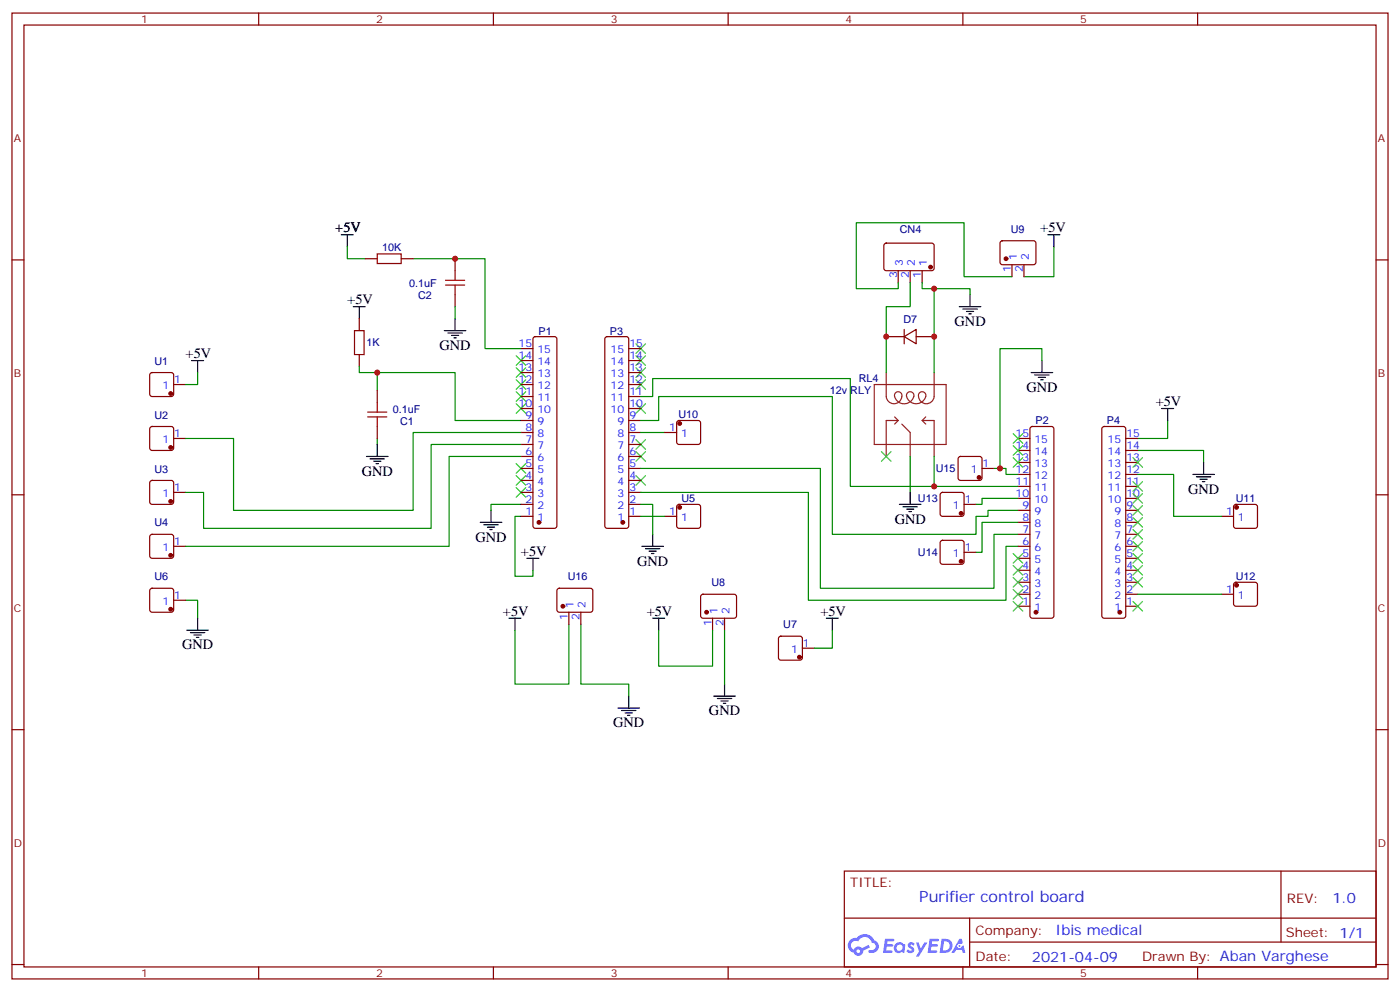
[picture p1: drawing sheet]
<svg xmlns="http://www.w3.org/2000/svg" width="412mm" height="292mm" viewBox="0 0 412 292" stroke-linecap="round" stroke-linejoin="round" font-family="sans-serif">
<g fill="none" stroke="#870000" stroke-width=".35">
<path d="M3.5 3.8h405.4v284.4h-405.4zM7.1 7.4h398.2v277.3h-398.2zM76.2 3.8v3.6M145.3 3.8v3.6M214.5 3.8v3.6M283.6 3.8v3.6M352.8 3.8v3.6M3.5 76.5h3.6M405.3 76.5h3.6M3.5 145.7h3.6M405.3 145.7h3.6M3.5 214.8h3.6"/>
<path d="M405.3 214.8h3.6M248.7 256.4h156.6v28.3h-156.6zM377.3 256.5v20.8M248.7 270.3h156.5M285.6 277.3h119.6M285.6 270.3v14.1M3.5 284h3.6M76.2 284.7v3.5M145.3 284.7v3.5M214.5 284.7v3.5M283.6 284.7v3.5M352.8 284.7v3.5"/>
<path d="M405.3 284h3.6"/>
</g>
<g fill="#5487ff">
<path d="M267.7 277.6a1.22 1.22 0 0 1 1.7 .3l-.4 .6a.47 .47 0 0 0-.3-.5 .47 .47 0 0 0-.5 .2l.1 .3a1.14 1.14 0 0 1 .8 1.7 1.14 1.14 0 0 1-1.9 0l-.2-.2 .5-.5 .7 .4a.29 .29 0 0 0 .3-.3 .29 .29 0 0 0-.2-.3 1.04 1.04 0 0 1-.6-1.7z"/>
<path d="M260.7 276.4h2.4l.3 .1-.2 .5-1.8 .1-.1 .9h1.5l.3 .3-.3 .4h-1.6l-.2 1.1h1.7l.2 .4-.2 .3h-2.6z"/>
<path d="M273.8 276.4h2.4l.3 .1-.1 .5-1.8 .1-.2 .9h1.6l.3 .3-.4 .4h-1.6l-.1 1.1h1.7l.2 .4-.2 .3h-2.6z"/>
<path d="M282.6 276.4h.7l.3 1.2-.6 .3a.69 .69 0 0 0-1 .3 .69 .69 0 0 0 .4 1 .69 .69 0 0 0 .9-.6l.5-.3 .6 2.2h-.8l-.2-.9h-1.8l-.5 .9h-.8z"/>
<path d="M269.8 277.4h.8l.6 1.9 1.1-1.9h.9l-2.6 4.2h-.8l.9-1.5z"/>
<path d="M277.4 276.4l-.6 4.1h1.3a2.11 2.11 0 0 0 2.5-2.1 2.11 2.11 0 0 0-2.5-2zM278.1 277.1a1.39 1.39 0 0 1 1.7 1.4 1.39 1.39 0 0 1-1.8 1.3h-.3z"/>
<path d="M263.7 278a1.54 1.54 0 0 0-.1 2.1 1.54 1.54 0 0 0 2.2 .2l.6 .2 .3-2.3-.2-.2-.4-.1a1.49 1.49 0 0 0-2.4 .1zM264 279a.94 .94 0 0 1 1.8 0 .94 .94 0 0 1-1.8 0z"/>
<path d="M250.4 276.7a2.18 2.18 0 0 0 1.1 3.8 1.44 1.44 0 0 0 1.6 .9 1.44 1.44 0 0 0 1.2-1.5l2-1-.5-.7-1.9 .9a1.47 1.47 0 0 0-2.4 .5 1.39 1.39 0 0 1-.7-2 1.39 1.39 0 0 1 2-.5 2.12 2.12 0 0 1 2.2-1.3 2.12 2.12 0 0 1 1.9 1.7 1.14 1.14 0 0 1 1.1 1.4 1.14 1.14 0 0 1-1.7 .8 .43 .43 0 0 0-.5 .3 .43 .43 0 0 0 .4 .5 1.98 1.98 0 0 0 2.5-1.2 1.98 1.98 0 0 0-1.2-2.5 3.1 3.1 0 0 0-5.3-.7l-.9 .1zM252.3 280a.55 .55 0 0 1 1.1 0 .55 .55 0 0 1-1.1 0z"/>
<circle cx="282.6" cy="278.5" r=".26"/>
</g>
<g fill="none" stroke="#008700" stroke-width=".35">
<path d="M102.3 72.6v3.6h5.3M121.7 76.2h21.2v26.4h10.6M310.4 72.6v8.9h-8.8M134.1 90.3v3.5M268.1 83.2v7.1h-7v19.4M271.6 83.2v1.8h14.2v1.7M275.2 85v24.7M298.1 81.5h-14.1v-15.9h-31.8v19.4h12.4v-1.8M58.2 109.7v3.5h-3.5M105.8 107.9v1.8h28.3v14.1h19.4M111.1 109.7v5.3M188.7 116.7h3.6v-5.3h58.2v31.8h24.7"/>
<path d="M306.9 106.2v-3.6h-12.3v35.3M111.1 129.1v1.7M153.5 134.4h-21.2v26.4h-77.6M153.5 130.8h-26.5v24.7h-67v-10.5h-5.3M153.5 127.3h-31.8v22.9h-52.9v-21.1h-14.1M188.7 137.9h53v35.3h51.1v-15.9h7.1M188.7 123.8h5.3v-7.1h51.2v40.6h42.3v-5.3h3.5v-1.8h8.9M188.7 127.3h7.1M268.1 134.4v10.6M275.2 134.4v8.8h24.7M292.8 137.9h3.5v1.8h3.6M335.1 132.6h19.4v3.5"/>
<path d="M335.1 139.7h10.6v12.3h14.1M344 123.8v5.3h-8.9M153.5 148.5h-8.9v1.7M153.5 152h-1.8v17.7h5.3v-1.8M188.7 145h49.4v31.7h58.2v-15.9h3.6M188.7 148.5h3.6v8.8M188.7 152h7.1M299.9 146.7h-10.6v1.8h-1.8M299.9 153.8h-10.6v8.8h-1.8M54.7 176.7h3.5v5.3M335.1 174.9h24.7M167.6 183.8v17.6h-15.9v-15.9"/>
<path d="M171.1 183.8v17.6h14.1v3.5M194 185.5v10.6h15.9v-10.6M213.4 185.5v15.9M245.2 185.5v5.3h-5.3"/>
</g>
<g fill="none" stroke="#000" stroke-width=".35">
<path d="M100.5 69.1h3.6M102.3 69.1v3.5M308.7 69.1h3.5M310.4 69.1v3.5M104.1 90.3h3.5M105.8 90.3v3.5M130.9 97.3h6.3M131.9 98h4.3M133 98.7h2.1M133.7 99.4h.7M134.1 93.8v3.5M282.6 90.3h6.3"/>
<path d="M283.6 91h4.3M284.7 91.7h2.1M285.4 92.4h.7M285.8 86.7v3.6M56.4 106.2h3.6M58.2 106.2v3.5M303.7 109.7h6.4M304.8 110.4h4.2M305.9 111.1h2.1M306.6 111.8h.7M306.9 106.2v3.5M107.9 134.4h6.4"/>
<path d="M109 135.1h4.2M110.1 135.8h2.1M110.8 136.5h.7M111.1 130.8v3.6M342.2 120.3h3.5M344 120.3v3.5M351.4 139.7h6.3M354.5 136.1v3.6M141.5 153.8h6.3M142.5 154.5h4.3M143.6 155.2h2.1M144.3 155.9h.7"/>
<path d="M144.6 150.2v3.6M192.3 157.3v3.5M264.9 148.5h6.4M266 149.2h4.2M267.1 149.9h2.1M267.8 150.6h.7M268.1 145v3.5M352.4 140.4h4.3M353.5 141.1h2.1M354.2 141.8h.7M155.2 164.4h3.5M157 164.4v3.5"/>
<path d="M189.1 160.8h6.3M190.1 161.5h4.3M191.2 162.2h2.1M191.9 162.9h.7M55 185.5h6.4M56.1 186.2h4.2M57.1 186.9h2.2M57.9 187.6h.7M58.2 182v3.5M149.9 182h3.6M151.7 182v3.5M192.3 182h3.5"/>
<path d="M194 182v3.5M243.4 182h3.5M245.2 182v3.5M182 208.5h6.4M183.1 209.2h4.2M184.1 209.9h2.2M184.9 210.6h.7M185.2 204.9v3.6M210.3 204.9h6.3M211.3 205.6h4.2M212.4 206.3h2.1M213.1 207h.7"/>
<path d="M213.4 201.4v3.5"/>
</g>
<g fill="none" stroke="#3c3" stroke-width=".35">
<path d="M152 118.9l2.9 2.8M152 115.3l2.9 2.8M152 111.8l2.9 2.8M152 108.3l2.9 2.8M152 104.7l2.9 2.9M154.9 118.9l-2.9 2.8M154.9 115.3l-2.9 2.8M154.9 111.8l-2.9 2.8M154.9 108.3l-2.9 2.8M154.9 104.7l-2.9 2.9M187.3 101.2l2.8 2.8M187.3 104.7l2.8 2.9"/>
<path d="M187.3 108.3l2.8 2.8M187.3 111.8l2.8 2.8M187.3 118.9l2.8 2.8M190.1 101.2l-2.8 2.8M190.1 104.7l-2.8 2.9M190.1 108.3l-2.8 2.8M190.1 111.8l-2.8 2.8M190.1 118.9l-2.8 2.8M152 136.5l2.9 2.8M154.9 136.5l-2.9 2.8M187.3 129.4l2.8 2.9M187.3 133l2.8 2.8"/>
<path d="M190.1 129.4l-2.8 2.9M190.1 133l-2.8 2.8M259.6 133l2.9 2.8M262.5 133l-2.9 2.8M298.4 127.7l2.9 2.8M298.4 131.2l2.9 2.8M298.4 134.7l2.9 2.8M301.3 127.7l-2.9 2.8M301.3 131.2l-2.9 2.8M301.3 134.7l-2.9 2.8M333.7 134.7l2.8 2.8M336.5 134.7l-2.8 2.8"/>
<path d="M152 143.5l2.9 2.9M152 140l2.9 2.8M154.9 143.5l-2.9 2.9M154.9 140l-2.9 2.8M187.3 140l2.8 2.8M190.1 140l-2.8 2.8M333.7 159.4l2.8 2.8M333.7 155.9l2.8 2.8M333.7 152.4l2.8 2.8M333.7 148.8l2.8 2.9M333.7 145.3l2.8 2.8M333.7 141.8l2.8 2.8"/>
<path d="M336.5 141.8l-2.8 2.8M336.5 159.4l-2.8 2.8M336.5 155.9l-2.8 2.8M336.5 152.4l-2.8 2.8M336.5 148.8l-2.8 2.9M336.5 145.3l-2.8 2.8M298.4 162.9l2.9 2.9M298.4 170l2.9 2.8M298.4 173.5l2.9 2.9M298.4 177.1l2.9 2.8M298.4 166.5l2.9 2.8M301.3 162.9l-2.9 2.9"/>
<path d="M301.3 170l-2.9 2.8M301.3 173.5l-2.9 2.9M301.3 177.1l-2.9 2.8M301.3 166.5l-2.9 2.8M333.7 177.1l2.8 2.8M333.7 170l2.8 2.8M333.7 166.5l2.8 2.8M333.7 162.9l2.8 2.9M336.5 177.1l-2.8 2.8M336.5 170l-2.8 2.8M336.5 166.5l-2.8 2.8M336.5 162.9l-2.8 2.9"/>
</g>
<path d="M111.1 74.8h7.1v2.8h-7.1zM134.1 79.7v2.8M104.4 97.3h2.8v7.1h-2.8zM131.2 82.5h5.7M131.2 83.9h5.7M134.1 83.9v2.8M111.1 118.5v2.8M108.3 121.3h5.6M108.3 122.7h5.6M111.1 122.7v2.9" fill="none" stroke="#a10000" stroke-width=".35"/>
<g fill="none" stroke="#870000" stroke-width=".35">
<path d="M107.6 76.2h3.5M118.2 76.2h3.5M134.1 76.2v3.5M260.6 71.8l.5-.2h13.6l.5 .7-.1 7-.6 .4-13.7-.1-.5-.6v-6.7zM264.6 79.7v3.5M268.1 79.7v3.5M271.6 79.7v3.5M294.8 71.1l.5-.2h9.4l.5 .7-.1 5.9-.7 .4h-9.4l-.4-.7v-5.6zM298.1 77.9v3.6M301.6 77.9v3.6M105.8 93.8v3.5M134.1 86.7v3.6"/>
<path d="M157.2 99.3l.5-.2h5.6l.5 .2 .2 .5v55l-.2 .5-.5 .2h-5.6l-.5-.2-.2-.5v-55zM178.4 99.3l.5-.2h5.6l.5 .2 .2 .5v55l-.2 .5-.5 .2h-5.6l-.5-.2-.2-.5v-55zM261.1 99.1h5.2M266.3 99.1l3.6-2.1v4.2zM266.3 97v4.2M269.9 99.1h5.3M44.3 109.9l.5-.2h5.6l.5 .2 .3 .5v5.6l-.3 .5-.5 .2h-5.6l-.5-.2-.2-.5v-5.6zM51.2 113.2h3.5M105.8 104.4v3.5M111.1 115v3.5M153.5 116.7h3.5M153.5 113.2h3.5"/>
<path d="M153.5 109.7h3.5M153.5 106.2h3.5M153.5 102.6h3.5M185.2 116.7h3.5M185.2 113.2h3.5M185.2 109.7h3.5M185.2 106.2h3.5M185.2 102.6h3.5M44.3 125.8l.5-.2h5.6l.5 .2 .3 .5v5.6l-.3 .5-.5 .2h-5.6l-.5-.2-.2-.5v-5.6zM51.2 129.1h3.5M111.1 125.6v3.5M153.5 137.9h3.5"/>
<path d="M153.5 134.4h3.5M153.5 130.8h3.5M153.5 127.3h3.5M153.5 123.8h3.5M153.5 120.3h3.5M185.2 137.9h3.5M185.2 134.4h3.5M185.2 130.8h3.5M185.2 127.3h3.5M185.2 123.8h3.5M185.2 120.3h3.5M195.8 127.3h3.5"/>
<path d="M199.6 124l.4-.2h5.7l.5 .2 .2 .5v5.6l-.3 .5-.4 .2h-5.7l-.5-.2-.2-.5v-5.6zM282.5 134.6l.4-.2h5.7l.5 .2 .2 .5v5.6l-.3 .5-.4 .2h-5.7l-.5-.2-.2-.5v-5.6zM289.3 137.9h3.5M299.9 129.1h3.5M299.9 139.7h3.5M299.9 136.1h3.5M299.9 132.6h3.5M303.6 125.8l.5-.2h5.6l.5 .2 .2 .5v55l-.2 .5-.5 .2h-5.6l-.5-.2-.2-.5v-55zM324.8 125.8l.5-.2h5.6l.5 .2 .2 .5v55l-.2 .5-.5 .2h-5.6l-.5-.2-.2-.5v-55zM331.6 129.1h3.5M331.6 139.7h3.5M331.6 136.1h3.5"/>
<path d="M331.6 132.6h3.5M44.3 157.5l.5-.2h5.6l.5 .2 .3 .5v5.7l-.3 .5-.5 .2h-5.6l-.5-.3-.2-.4v-5.7zM44.3 141.6l.5-.2h5.6l.5 .2 .3 .5v5.7l-.3 .5-.5 .2h-5.6l-.5-.3-.2-.4v-5.7zM51.2 145h3.5M153.5 152h3.5M153.5 148.5h3.5M153.5 145h3.5M153.5 141.4h3.5M185.2 152h3.5M185.2 148.5h3.5M185.2 145h3.5M185.2 141.4h3.5"/>
<path d="M195.8 152h3.5M199.6 148.7l.4-.2h5.7l.5 .2 .2 .5v5.6l-.3 .5-.4 .2h-5.7l-.5-.2-.2-.5v-5.6zM277.2 145.2l.4-.2h5.7l.5 .2 .2 .5v5.6l-.2 .5-.5 .2h-5.7l-.5-.2-.2-.5v-5.6zM277.2 159.3l.4-.2h5.7l.5 .2 .2 .5v5.6l-.2 .5-.5 .2h-5.7l-.5-.2-.2-.5v-5.6zM284 148.5h3.5M299.9 157.3h3.5M299.9 153.8h3.5M299.9 150.2h3.5M299.9 146.7h3.5M299.9 143.2h3.5M331.6 157.3h3.5M331.6 153.8h3.5"/>
<path d="M331.6 150.2h3.5M331.6 146.7h3.5M331.6 143.2h3.5M359.8 152h3.6M363.6 148.7l.5-.2h5.6l.5 .2 .2 .5v5.6l-.2 .5-.5 .2h-5.6l-.5-.2-.2-.5v-5.6zM44.3 173.4l.5-.2h5.6l.5 .2 .3 .5v5.6l-.3 .5-.5 .2h-5.6l-.5-.2-.2-.5v-5.6zM51.2 160.8h3.5M51.2 176.7h3.5M164.3 173.4l.4-.2h9.5l.4 .7v5.9l-.7 .4h-9.4l-.5-.7v-5.6zM206.6 175.1l.5-.2 9.4 .1 .5 .6-.1 6-.6 .4-9.5-.1-.4-.6v-5.7zM284 162.6h3.5M299.9 160.8h3.5"/>
<path d="M299.9 178.5h3.5M299.9 174.9h3.5M299.9 171.4h3.5M299.9 167.9h3.5M299.9 164.4h3.5M331.6 160.8h3.5M331.6 178.5h3.5M331.6 174.9h3.5M331.6 171.4h3.5M331.6 167.9h3.5M331.6 164.4h3.5M359.8 174.9h3.6"/>
<path d="M363.6 171.6l.5-.2h5.6l.5 .2 .2 .5v5.7l-.2 .5-.5 .2h-5.6l-.5-.3-.2-.4v-5.7zM167.6 180.2v3.6M171.1 180.2v3.6M209.9 182v3.5M213.4 182v3.5M229.5 187.5l.5-.2h5.7l.5 .2 .2 .5v5.6l-.3 .5-.4 .2h-5.7l-.5-.2-.2-.5v-5.6zM236.4 190.8h3.5"/>
</g>
<g fill="#870000" stroke="#870000" stroke-width=".35">
<circle cx="183.4" cy="153.8" r=".53"/>
<circle cx="158.7" cy="153.8" r=".53"/>
<circle cx="235.5" cy="193.5" r=".53"/>
<circle cx="208.1" cy="180.2" r=".53"/>
<circle cx="200.2" cy="149.4" r=".53"/>
<circle cx="50.3" cy="163.5" r=".53"/>
<circle cx="50.3" cy="147.6" r=".53"/>
<circle cx="50.3" cy="131.7" r=".53"/>
<circle cx="50.3" cy="115.9" r=".53"/>
<circle cx="50.3" cy="179.4" r=".53"/>
<circle cx="329.8" cy="180.2" r=".53"/>
<circle cx="305.2" cy="180.2" r=".53"/>
<circle cx="296.3" cy="76.2" r=".53"/>
<circle cx="274.1" cy="78.6" r=".53"/>
<circle cx="200.2" cy="124.7" r=".53"/>
<circle cx="364.2" cy="149.4" r=".53"/>
<circle cx="364.2" cy="172.3" r=".53"/>
<circle cx="283.1" cy="151.1" r=".53"/>
<circle cx="283.1" cy="165.2" r=".53"/>
<circle cx="288.4" cy="140.5" r=".53"/>
<circle cx="165.8" cy="178.5" r=".53"/>
</g>
<path d="M257.5 113.2h21.2v17.6h-21.2zM261.1 109.7v7a2.29 2.29 0 0 0 2.7 2.1 2.29 2.29 0 0 0 1.7-3 1.14 1.14 0 0 0-1.6-.2 1.14 1.14 0 0 0-.2 1.6 2.86 2.86 0 0 0 3.2 1.6 2.86 2.86 0 0 0 2.3-2.7 1.13 1.13 0 0 0-1.7-.6 1.13 1.13 0 0 0-.3 1.7 2.87 2.87 0 0 0 3.2 1.6 2.87 2.87 0 0 0 2.3-2.7 1.1 1.1 0 0 0-1.4-.7 1.1 1.1 0 0 0-.7 1.3 2.3 2.3 0 0 0 2.3 2.2 2.3 2.3 0 0 0 2.3-2.2v-7M263.5 122.7l1.1 1.1M264.6 123.8h-3.5v10.6M264.6 123.8l-1.1 1M265.6 124.8l2.5 2.5v7.1M271.6 123.8h3.6v10.6M271.6 123.8l1.1 1M272.7 122.7l-1.1 1.1" fill="none" stroke="#8c2424" stroke-width=".35"/>
<g fill="#c00">
<circle cx="111.1" cy="109.7" r=".88"/>
<circle cx="134.1" cy="76.2" r=".88"/>
<circle cx="275.2" cy="85" r=".88"/>
<circle cx="275.2" cy="99.1" r=".88"/>
<circle cx="261.1" cy="99.1" r=".88"/>
<circle cx="294.6" cy="137.9" r=".88"/>
<circle cx="275.2" cy="143.2" r=".88"/>
</g>
<text font-size="4.6" fill="#00f" x="270.8" y="265.5">Purifier control board</text>
<g font-size="4.2">
<text x="98.8" y="68.4">+5V</text>
<text x="306.4" y="68.4">+5V</text>
<text x="102.3" y="89.6">+5V</text>
<text x="281.2" y="95.9">GND</text>
<text x="54.7" y="105.4">+5V</text>
<text x="129.5" y="103">GND</text>
<text x="302.4" y="115.3">GND</text>
<text x="340.4" y="119.6">+5V</text>
<text x="106.5" y="140">GND</text>
<text x="350" y="145.3">GND</text>
<text x="263.6" y="154.1">GND</text>
<text x="140.1" y="159.4">GND</text>
<text x="153.5" y="163.7">+5V</text>
<text x="187.7" y="166.5">GND</text>
<text x="148.2" y="181.3">+5V</text>
<text x="190.5" y="181.3">+5V</text>
<text x="241.7" y="181.3">+5V</text>
<text x="53.6" y="191.2">GND</text>
<text x="180.6" y="214.1">GND</text>
<text x="208.8" y="210.6">GND</text>
</g>
<g font-size="4.2" fill="#00f">
<text x="392.5" y="265.7">1.0</text>
<text x="310.9" y="275.3">Ibis medical</text>
<text x="304" y="283.1">2021-04-09</text>
</g>
<g font-size="3.9" fill="#800">
<text x="250.5" y="261">TITLE:</text>
<text x="379.1" y="265.7">REV:</text>
<text x="287.4" y="275.2">Company:</text>
<text x="378.7" y="275.8">Sheet: 1/1</text>
<text x="287.4" y="282.9">Date:</text>
<text x="336.4" y="283">Drawn By: Aban Varghese</text>
</g>
<g font-size="3.2" fill="#800">
<text x="41.6" y="6.8">1</text>
<text x="110.8" y="6.8">2</text>
<text x="179.9" y="6.8">3</text>
<text x="249.1" y="6.8">4</text>
<text x="318.2" y="6.8">5</text>
<text x="4.1" y="41.9">A</text>
<text x="405.9" y="41.9">A</text>
<text x="4.1" y="111.1">B</text>
<text x="405.9" y="111.1">B</text>
<text x="4.1" y="180.2">C</text>
<text x="405.9" y="180.2">C</text>
<text x="4.1" y="249.4">D</text>
<text x="405.9" y="249.4">D</text>
<text x="41.6" y="287.7">1</text>
<text x="110.8" y="287.7">2</text>
<text x="179.9" y="287.7">3</text>
<text x="249.1" y="287.7">4</text>
<text x="318.2" y="287.7">5</text>
</g>
<g font-size="3.2" fill="#000080">
<text x="265.1" y="68.5">CN4</text>
<text x="297.8" y="68.6">U9</text>
<text x="112.6" y="73.8">10K</text>
<text x="120.6" y="84.4">0.1uF</text>
<text x="123.1" y="88">C2</text>
<text x="266.2" y="95">D7</text>
<text x="108" y="102">1K</text>
<text x="158.6" y="98.5">P1</text>
<text x="179.7" y="98.5">P3</text>
<text x="45.5" y="107.4">U1</text>
<text x="253" y="112.6">RL4</text>
<text x="244.5" y="116.1">12v RLY</text>
<text x="45.5" y="123.2">U2</text>
<text x="115.7" y="121.5">0.1uF</text>
<text x="117.8" y="125">C1</text>
<text x="199.8" y="123.2">U10</text>
<text x="305" y="124.9">P2</text>
<text x="326.1" y="124.9">P4</text>
<text x="45.5" y="139.1">U3</text>
<text x="275.7" y="139">U15</text>
<text x="200.7" y="147.9">U5</text>
<text x="270.4" y="147.8">U13</text>
<text x="364" y="147.9">U11</text>
<text x="45.5" y="155">U4</text>
<text x="270.4" y="163.7">U14</text>
<text x="45.5" y="170.9">U6</text>
<text x="167.2" y="170.9">U16</text>
<text x="209.6" y="172.6">U8</text>
<text x="364" y="170.9">U12</text>
<text x="230.7" y="185">U7</text>
</g>
<g font-size="3.2" fill="#00f">
<text x="299.5" y="76.6" transform="rotate(-90 299.5 76.6)">1</text>
<text x="303" y="76.6" transform="rotate(-90 303 76.6)">2</text>
<text x="264.2" y="81.9" transform="rotate(-90 264.2 81.9)">3</text>
<text x="266" y="78.4" transform="rotate(-90 266 78.4)">3</text>
<text x="267.8" y="81.9" transform="rotate(-90 267.8 81.9)">2</text>
<text x="269.5" y="78.4" transform="rotate(-90 269.5 78.4)">2</text>
<text x="271.3" y="81.9" transform="rotate(-90 271.3 81.9)">1</text>
<text x="273" y="78.4" transform="rotate(-90 273 78.4)">1</text>
<text x="297.7" y="80.1" transform="rotate(-90 297.7 80.1)">1</text>
<text x="301.3" y="80.1" transform="rotate(-90 301.3 80.1)">2</text>
<text x="152.8" y="105.8">14</text>
<text x="152.8" y="102.3">15</text>
<text x="158.3" y="107.6">14</text>
<text x="158.3" y="104">15</text>
<text x="179.9" y="107.6">14</text>
<text x="179.9" y="104">15</text>
<text x="185.4" y="105.8">14</text>
<text x="185.4" y="102.3">15</text>
<text x="51.3" y="112.9">1</text>
<text x="152.8" y="112.9">12</text>
<text x="152.8" y="109.3">13</text>
<text x="158.3" y="111.1">13</text>
<text x="179.9" y="111.1">13</text>
<text x="185.4" y="112.9">12</text>
<text x="185.4" y="109.3">13</text>
<text x="47.8" y="114.6">1</text>
<text x="152.8" y="119.9">10</text>
<text x="152.8" y="116.4">11</text>
<text x="158.3" y="118.1">11</text>
<text x="158.3" y="114.6">12</text>
<text x="179.9" y="118.1">11</text>
<text x="179.9" y="114.6">12</text>
<text x="185.4" y="119.9">10</text>
<text x="185.4" y="116.4">11</text>
<text x="154.8" y="123.4">9</text>
<text x="158.3" y="125.2">9</text>
<text x="158.3" y="121.7">10</text>
<text x="179.9" y="121.7">10</text>
<text x="181.9" y="125.2">9</text>
<text x="185.4" y="123.4">9</text>
<text x="47.8" y="130.5">1</text>
<text x="51.3" y="128.7">1</text>
<text x="154.8" y="130.5">7</text>
<text x="154.8" y="127">8</text>
<text x="158.3" y="128.7">8</text>
<text x="181.9" y="128.7">8</text>
<text x="185.4" y="130.5">7</text>
<text x="185.4" y="127">8</text>
<text x="197.1" y="127">1</text>
<text x="200.6" y="128.7">1</text>
<text x="299.2" y="128.7">15</text>
<text x="304.7" y="130.5">15</text>
<text x="326.3" y="130.5">15</text>
<text x="331.8" y="128.7">15</text>
<text x="154.8" y="137.5">5</text>
<text x="154.8" y="134">6</text>
<text x="158.3" y="135.8">6</text>
<text x="158.3" y="132.3">7</text>
<text x="181.9" y="135.8">6</text>
<text x="181.9" y="132.3">7</text>
<text x="185.4" y="137.5">5</text>
<text x="185.4" y="134">6</text>
<text x="289.5" y="137.5">1</text>
<text x="299.2" y="135.8">13</text>
<text x="299.2" y="132.3">14</text>
<text x="304.7" y="137.5">13</text>
<text x="304.7" y="134">14</text>
<text x="326.3" y="137.5">13</text>
<text x="326.3" y="134">14</text>
<text x="331.8" y="135.8">13</text>
<text x="331.8" y="132.3">14</text>
<text x="154.8" y="141.1">4</text>
<text x="158.3" y="142.8">4</text>
<text x="158.3" y="139.3">5</text>
<text x="181.9" y="142.8">4</text>
<text x="181.9" y="139.3">5</text>
<text x="185.4" y="141.1">4</text>
<text x="286" y="139.3">1</text>
<text x="299.2" y="142.8">11</text>
<text x="299.2" y="139.3">12</text>
<text x="304.7" y="141.1">12</text>
<text x="326.3" y="141.1">12</text>
<text x="331.8" y="142.8">11</text>
<text x="331.8" y="139.3">12</text>
<text x="47.8" y="146.4">1</text>
<text x="51.3" y="144.6">1</text>
<text x="154.8" y="148.1">2</text>
<text x="154.8" y="144.6">3</text>
<text x="158.3" y="149.9">2</text>
<text x="158.3" y="146.4">3</text>
<text x="181.9" y="149.9">2</text>
<text x="181.9" y="146.4">3</text>
<text x="185.4" y="148.1">2</text>
<text x="185.4" y="144.6">3</text>
<text x="280.7" y="149.9">1</text>
<text x="284.2" y="148.1">1</text>
<text x="299.2" y="146.4">10</text>
<text x="301.2" y="149.9">9</text>
<text x="304.7" y="148.1">10</text>
<text x="304.7" y="144.6">11</text>
<text x="326.3" y="148.1">10</text>
<text x="326.3" y="144.6">11</text>
<text x="331.8" y="149.9">9</text>
<text x="331.8" y="146.4">10</text>
<text x="154.8" y="151.7">1</text>
<text x="158.3" y="153.4">1</text>
<text x="181.9" y="153.4">1</text>
<text x="185.4" y="151.7">1</text>
<text x="197.1" y="151.7">1</text>
<text x="200.6" y="153.4">1</text>
<text x="301.2" y="153.4">8</text>
<text x="304.7" y="155.2">8</text>
<text x="304.7" y="151.7">9</text>
<text x="328.3" y="155.2">8</text>
<text x="328.3" y="151.7">9</text>
<text x="331.8" y="153.4">8</text>
<text x="361.2" y="151.7">1</text>
<text x="364.7" y="153.4">1</text>
<text x="51.3" y="160.5">1</text>
<text x="301.2" y="160.5">6</text>
<text x="301.2" y="157">7</text>
<text x="304.7" y="158.7">7</text>
<text x="328.3" y="158.7">7</text>
<text x="331.8" y="160.5">6</text>
<text x="331.8" y="157">7</text>
<text x="47.8" y="162.2">1</text>
<text x="280.7" y="164">1</text>
<text x="284.2" y="162.2">1</text>
<text x="301.2" y="167.5">4</text>
<text x="301.2" y="164">5</text>
<text x="304.7" y="165.8">5</text>
<text x="304.7" y="162.2">6</text>
<text x="328.3" y="165.8">5</text>
<text x="328.3" y="162.2">6</text>
<text x="331.8" y="167.5">4</text>
<text x="331.8" y="164">5</text>
<text x="301.2" y="171.1">3</text>
<text x="304.7" y="172.8">3</text>
<text x="304.7" y="169.3">4</text>
<text x="328.3" y="172.8">3</text>
<text x="328.3" y="169.3">4</text>
<text x="331.8" y="171.1">3</text>
<text x="47.8" y="178.1">1</text>
<text x="51.3" y="176.4">1</text>
<text x="169" y="178.9" transform="rotate(-90 169 178.9)">1</text>
<text x="172.5" y="178.9" transform="rotate(-90 172.5 178.9)">2</text>
<text x="301.2" y="178.1">1</text>
<text x="301.2" y="174.6">2</text>
<text x="304.7" y="179.9">1</text>
<text x="304.7" y="176.4">2</text>
<text x="328.3" y="179.9">1</text>
<text x="328.3" y="176.4">2</text>
<text x="331.8" y="178.1">1</text>
<text x="331.8" y="174.6">2</text>
<text x="361.2" y="174.6">1</text>
<text x="364.7" y="176.4">1</text>
<text x="167.2" y="182.4" transform="rotate(-90 167.2 182.4)">1</text>
<text x="170.7" y="182.4" transform="rotate(-90 170.7 182.4)">2</text>
<text x="209.5" y="184.2" transform="rotate(-90 209.5 184.2)">1</text>
<text x="211.3" y="180.7" transform="rotate(-90 211.3 180.7)">1</text>
<text x="213.1" y="184.2" transform="rotate(-90 213.1 184.2)">2</text>
<text x="214.8" y="180.7" transform="rotate(-90 214.8 180.7)">2</text>
<text x="236.5" y="190.5">1</text>
<text x="233" y="192.2">1</text>
</g>
</svg>
